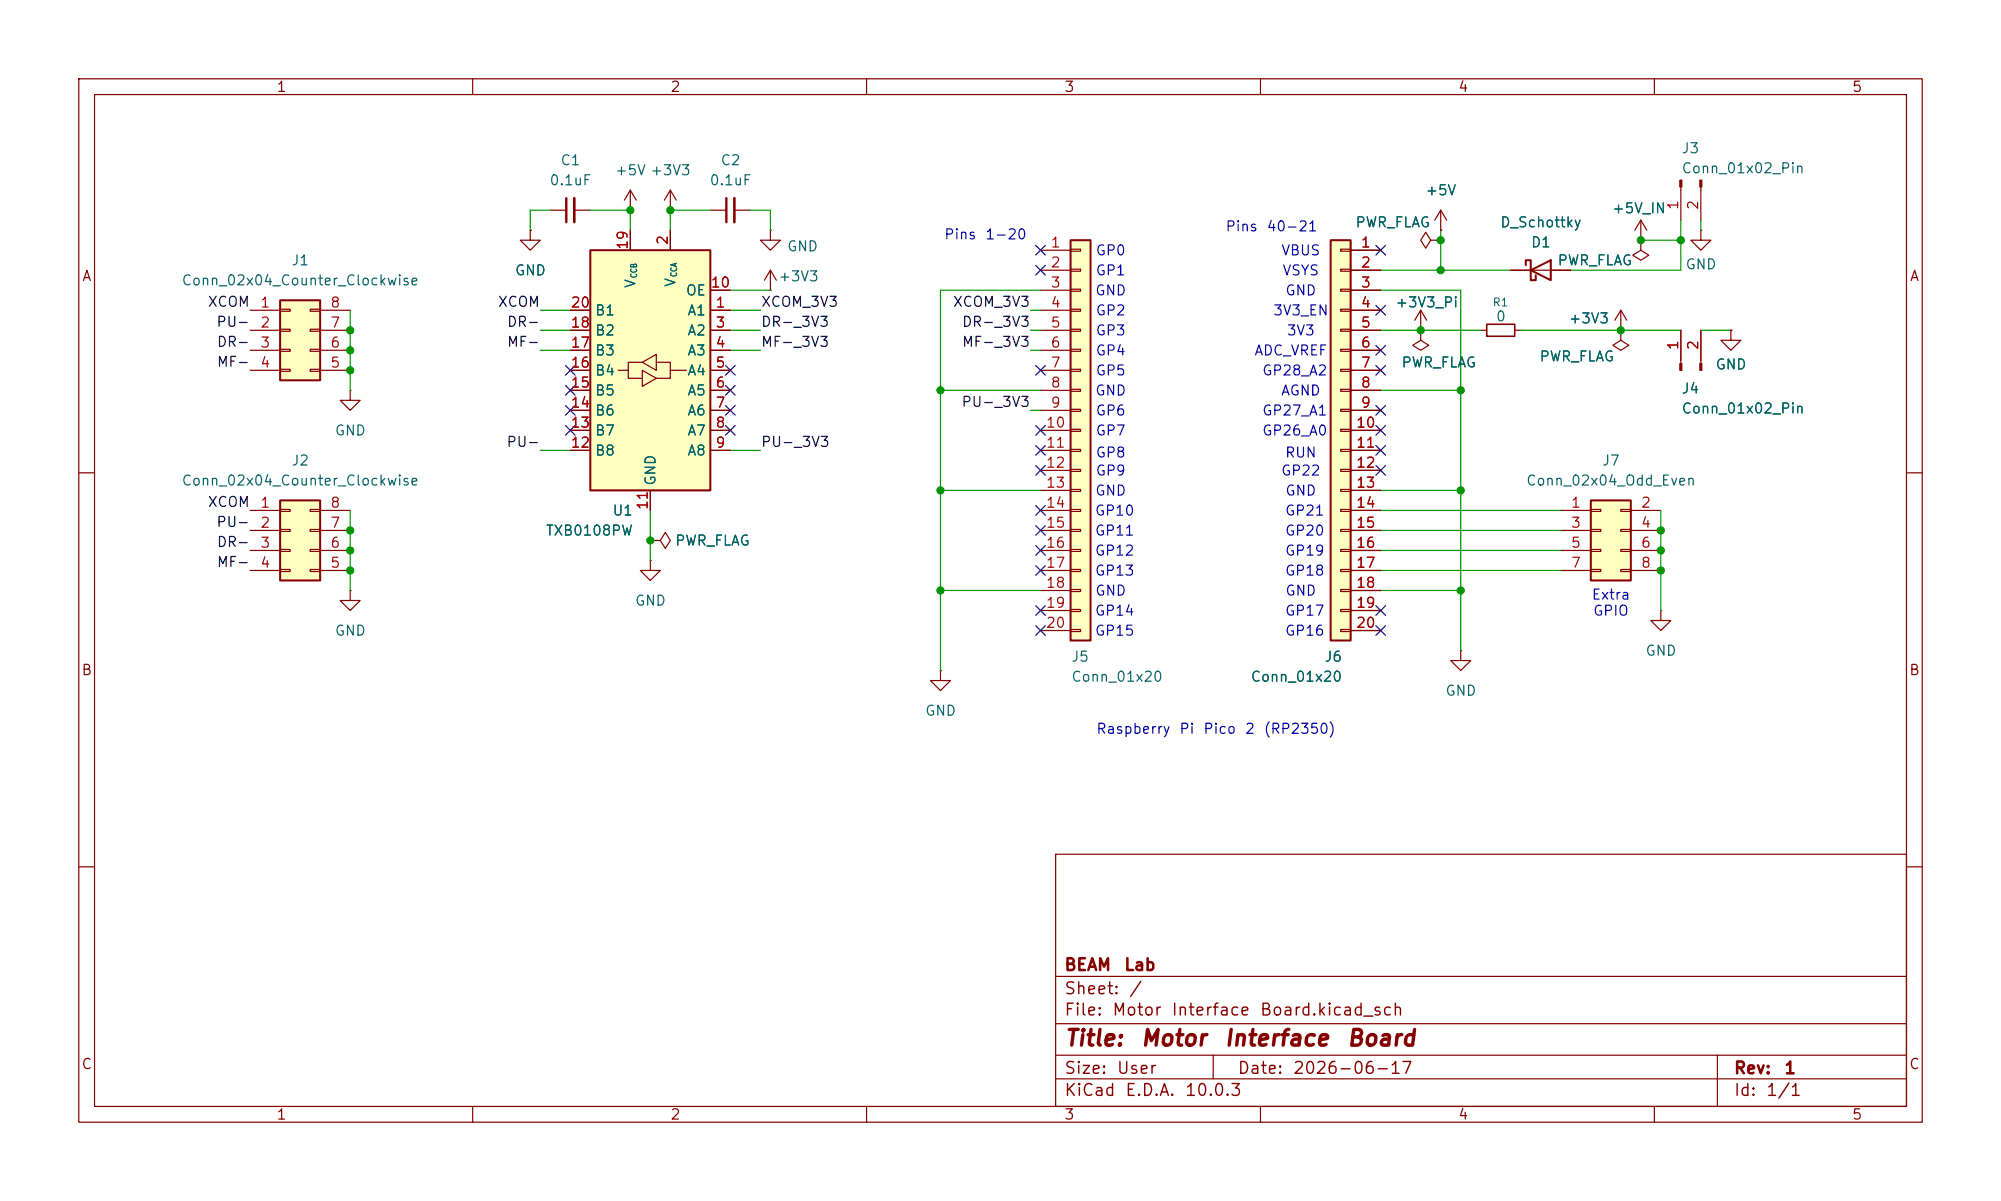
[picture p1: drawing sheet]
<svg xmlns="http://www.w3.org/2000/svg" width="254mm" height="152mm" viewBox="0 0 254 152" stroke-linecap="round" stroke-linejoin="round" font-family="sans-serif">
<g fill="none" stroke="#840000" stroke-width=".15">
<path d="M10 10h234v132.4h-234zM12 12h230v128.4h-230zM60 10v2M110 10v2M160 10v2M210 10v2M80 26.7h.1M80 24.1l.8 1.3M80 24.1l-.8 1.3M80 24.1v2.6M90.2 26.7h2M93.2 26.7h2"/>
<path d="M97.8 29.2v1.3h1.3l-1.3 1.3-1.3-1.3h1.3M97.8 29.2h.1M180.3 39.4l-.7 1.2M180.3 39.4l.8 1.2M180.3 39.4v2.5M180.3 41.9h.1M10 60h2M82.5 68.6h1.3l.7-1 .6 1-.6 1-.7-1M82.5 68.6h.1M242 60h2M10 110h2M134 108.4h108v32h-108z"/>
<path d="M242 110h2M134 136.9h108M134 133.9h108M134 129.9h108M134 123.9h108M154 133.9v3M218 133.9v6.5M60 140.4v2M110 140.4v2M160 140.4v2M210 140.4v2"/>
</g>
<path d="M92.2 25.1v3.1" fill="none" stroke="#840000" stroke-width=".3"/>
<path d="M93.2 25.1v3.1" fill="none" stroke="#840000" stroke-width=".33"/>
<path d="M35.6 38.1h5v10.2h-5z" fill="#ffffc2"/>
<path d="M35.6 38.1h5v10.2h-5z" fill="none" stroke="#840000" stroke-width=".25"/>
<g fill="none" stroke="#840000" stroke-width=".15">
<path d="M31.7 39.4h3.9M35.6 39.2h1.2v.3h-1.2zM39.4 39.2h1.2v.3h-1.2zM40.6 39.4h3.8M31.7 41.9h3.9M31.7 44.5h3.9M31.7 47h3.9M35.6 41.8h1.2v.2h-1.2zM35.6 44.3h1.2v.3h-1.2zM35.6 46.9h1.2v.2h-1.2zM39.4 41.8h1.2v.2h-1.2zM39.4 44.3h1.2v.3h-1.2z"/>
<path d="M39.4 46.9h1.2v.2h-1.2zM40.6 41.9h3.8M40.6 44.5h3.8M40.6 47h3.8"/>
</g>
<path d="M168.9 30.5h2.5v50.8h-2.5z" fill="#ffffc2"/>
<path d="M168.9 30.5h2.5v50.8h-2.5z" fill="none" stroke="#840000" stroke-width=".25"/>
<g fill="none" stroke="#840000" stroke-width=".15">
<path d="M170.2 31.6h1.2v.3h-1.2zM170.2 34.2h1.2v.2h-1.2zM170.2 36.7h1.2v.3h-1.2zM170.2 39.2h1.2v.3h-1.2zM171.4 31.8h3.9M171.4 34.3h3.9M171.4 36.8h3.9M171.4 39.4h3.9M208.3 30.5v1.3l1 .6-1 .6-1-.6 1-.6M208.3 30.5h.1M170.2 41.8h1.2v.2h-1.2zM170.2 44.3h1.2v.3h-1.2z"/>
<path d="M170.2 46.9h1.2v.2h-1.2zM170.2 49.4h1.2v.3h-1.2zM170.2 51.9h1.2v.3h-1.2zM170.2 54.5h1.2v.2h-1.2zM170.2 57h1.2v.3h-1.2zM170.2 59.6h1.2v.2h-1.2zM171.4 41.9h3.9M171.4 44.5h3.9M171.4 47h3.9M171.4 49.5h3.9M171.4 52.1h3.9M171.4 54.6h3.9"/>
<path d="M171.4 57.2h3.9M171.4 59.7h3.9M44.4 74.9v1.3h1.3l-1.3 1.3-1.2-1.3h1.2M44.4 74.9h.1M82.5 71.1v1.3h1.3l-1.3 1.3-1.2-1.3h1.2M82.5 71.1h.1M170.2 62.1h1.2v.3h-1.2zM170.2 64.6h1.2v.3h-1.2zM170.2 67.2h1.2v.2h-1.2zM170.2 69.7h1.2v.3h-1.2zM170.2 72.3h1.2v.2h-1.2zM170.2 74.8h1.2v.3h-1.2z"/>
<path d="M170.2 77.3h1.2v.3h-1.2zM170.2 79.9h1.2v.2h-1.2zM171.4 62.2h3.9M171.4 64.8h3.9M171.4 67.3h3.9M171.4 69.9h3.9M171.4 72.4h3.9M171.4 74.9h3.9M171.4 77.5h3.9M171.4 80h3.9M185.4 82.6v1.2h1.3l-1.3 1.3-1.3-1.3h1.3M185.4 82.6h.1"/>
</g>
<path d="M135.9 30.5h2.5v50.8h-2.5z" fill="#ffffc2"/>
<path d="M135.9 30.5h2.5v50.8h-2.5zM193.7 33.7v-.7h.6v2.6h.6v-.7M194.3 34.3l2.5-1.3v2.6z" fill="none" stroke="#840000" stroke-width=".25"/>
<g fill="none" stroke="#840000" stroke-width=".15">
<path d="M67.3 29.2v1.3h1.3l-1.3 1.3-1.3-1.3h1.3M67.3 29.2h.1M69.8 26.7h2.1M72.9 26.7h2M132.1 31.8h3.8M132.1 34.3h3.8M132.1 36.8h3.8M132.1 39.4h3.8M135.9 31.6h1.3v.3h-1.3zM135.9 34.2h1.3v.2h-1.3zM135.9 36.7h1.3v.3h-1.3zM135.9 39.2h1.3v.3h-1.3z"/>
<path d="M191.8 34.3h7.6M205.7 39.4l-.7 1.2M205.7 39.4l.8 1.2M205.7 39.4v2.5M208.3 30.5h.1M208.3 27.9l-.8 1.3M208.3 27.9l.7 1.3M208.3 27.9v2.6M44.4 49.5v1.3h1.3l-1.3 1.3-1.2-1.3h1.2M44.4 49.5h.1M132.1 41.9h3.8M132.1 44.5h3.8"/>
<path d="M132.1 47h3.8M132.1 49.5h3.8M132.1 52.1h3.8M132.1 54.6h3.8M132.1 57.2h3.8M132.1 59.7h3.8M135.9 41.8h1.3v.2h-1.3zM135.9 44.3h1.3v.3h-1.3zM135.9 46.9h1.3v.2h-1.3zM135.9 49.4h1.3v.3h-1.3zM135.9 51.9h1.3v.3h-1.3zM135.9 54.5h1.3v.2h-1.3z"/>
<path d="M135.9 57h1.3v.3h-1.3zM135.9 59.6h1.3v.2h-1.3zM205.7 41.9v1.3l1.1 .6-1.1 .7-1-.7 1-.6M205.7 41.9h.1M132.1 62.2h3.8M132.1 64.8h3.8M132.1 67.3h3.8M132.1 69.9h3.8M132.1 72.4h3.8M132.1 74.9h3.8M132.1 77.5h3.8M135.9 62.1h1.3v.3h-1.3z"/>
<path d="M135.9 64.6h1.3v.3h-1.3zM135.9 67.2h1.3v.2h-1.3zM135.9 69.7h1.3v.3h-1.3zM135.9 72.3h1.3v.2h-1.3zM135.9 74.8h1.3v.3h-1.3zM135.9 77.3h1.3v.3h-1.3zM135.9 79.9h1.3v.2h-1.3zM210.8 77.5v1.2h1.3l-1.3 1.3-1.3-1.3h1.3M210.8 77.5h.1M119.4 85.1v1.3h1.2l-1.2 1.2-1.3-1.2h1.3M119.4 85.1h.1M132.1 80h3.8"/>
</g>
<path d="M71.9 25.1v3.1" fill="none" stroke="#840000" stroke-width=".3"/>
<path d="M72.9 25.1v3.1" fill="none" stroke="#840000" stroke-width=".33"/>
<path d="M201.9 63.5h5.1v10.2h-5.1z" fill="#ffffc2"/>
<path d="M201.9 63.5h5.1v10.2h-5.1z" fill="none" stroke="#840000" stroke-width=".25"/>
<g fill="none" stroke="#840000" stroke-width=".15">
<path d="M182.9 29.2h.1M182.9 26.7l-.8 1.2M182.9 26.7l.7 1.2M182.9 26.7v2.5M215.9 29.2v1.3h-1.3l1.3 1.3 1.3-1.3h-1.3M215.9 29.2h.1M213.4 41.9v4.2M215.9 41.9v4.2M219.7 41.9v1.3h1.3l-1.3 1.3-1.3-1.3h1.3M219.7 41.9h.1M198.1 64.8h3.8M198.1 67.3h3.8"/>
<path d="M198.1 69.9h3.8M198.1 72.4h3.8M201.9 64.6h1.3v.3h-1.3zM201.9 67.2h1.3v.2h-1.3zM201.9 69.7h1.3v.3h-1.3zM201.9 72.3h1.3v.2h-1.3zM205.7 64.6h1.3v.3h-1.3zM205.7 67.2h1.3v.2h-1.3zM205.7 69.7h1.3v.3h-1.3zM205.7 72.3h1.3v.2h-1.3zM207 64.8h3.8M207 67.3h3.8"/>
<path d="M207 69.9h3.8M207 72.4h3.8"/>
</g>
<g fill="#840000" stroke="#840000" stroke-width=".15">
<path d="M213.2 46.1h.3v.9h-.3z"/>
<path d="M215.8 46.1h.2v.9h-.2z"/>
</g>
<path d="M35.6 63.5h5v10.2h-5z" fill="#ffffc2"/>
<path d="M35.6 63.5h5v10.2h-5z" fill="none" stroke="#840000" stroke-width=".25"/>
<g fill="none" stroke="#840000" stroke-width=".15">
<path d="M31.7 64.8h3.9M31.7 67.3h3.9M31.7 69.9h3.9M31.7 72.4h3.9M35.6 64.6h1.2v.3h-1.2zM35.6 67.2h1.2v.2h-1.2zM35.6 69.7h1.2v.3h-1.2zM35.6 72.3h1.2v.2h-1.2zM39.4 64.6h1.2v.3h-1.2zM39.4 67.2h1.2v.2h-1.2zM39.4 69.7h1.2v.3h-1.2zM39.4 72.3h1.2v.2h-1.2z"/>
<path d="M40.6 64.8h3.8M40.6 67.3h3.8M40.6 69.9h3.8M40.6 72.4h3.8"/>
</g>
<path d="M74.9 31.8h15.3v30.4h-15.3z" fill="#ffffc2"/>
<path d="M74.9 31.8h15.3v30.4h-15.3z" fill="none" stroke="#840000" stroke-width=".25"/>
<g fill="none" stroke="#840000" stroke-width=".15">
<path d="M67.3 29.2h.1M72.4 39.4h2.5M80 29.2v2.6M85.1 26.7h.1M85.1 24.1v2.6M85.1 29.2v2.6M85.1 24.1l.8 1.3M85.1 24.1l-.8 1.3M90.2 39.4h2.5M90.2 36.8h2.5M97.8 36.8h.1M97.8 34.3l-.8 1.3"/>
<path d="M97.8 34.3l.8 1.3M97.8 34.3v2.5M171.4 39.4h3.9M171.4 36.8h3.9M171.4 34.3h3.9M171.4 31.8h3.9M181.6 30.5l-.6-1-.7 1 .7 1 .6-1h1.3M182.9 30.5h.1M182.9 29.2h.1M191.8 34.3h2.5M196.8 34.3h2.6M208.3 30.5h.1"/>
<path d="M213.4 23.7v4.2M215.9 23.7v4.2M72.4 41.9h2.5M72.4 44.5h2.5M72.4 47h2.5M72.4 49.5h2.5M72.4 52.1h2.5M72.4 54.6h2.5M72.4 57.2h2.5M79.8 47v1h1.7M81.5 47l1.8 1-1.8 1zM81.5 46l1.8-1v2z"/>
<path d="M81.5 46h-1.7v1h-1.3M83.3 46h1.8v1M87.1 47h-2v1h-1.8M90.2 41.9h2.5M90.2 44.5h2.5M90.2 47h2.5M90.2 49.5h2.5M90.2 52.1h2.5M90.2 54.6h2.5M90.2 57.2h2.5M171.4 41.9h3.9M171.4 44.5h3.9"/>
<path d="M171.4 47h3.9M171.4 49.5h3.9M171.4 52.1h3.9M171.4 54.6h3.9M171.4 57.2h3.9M171.4 59.7h3.9M180.3 41.9v1.3l1.1 .6-1.1 .7-1-.7 1-.6M180.3 41.9h.1M188 41.9h.7M192.3 41.9h.7M205.7 41.9h.1M213.4 41.9v3.8"/>
<path d="M215.9 41.9v3.8M219.7 41.9h.1M82.5 68.6h.1M82.5 62.2v2.6M171.4 62.2h3.9M171.4 64.8h3.9M171.4 67.3h3.9M171.4 69.9h3.9M171.4 72.4h3.9M171.4 74.9h3.9M171.4 77.5h3.9M171.4 80h3.9"/>
</g>
<g fill="#840000" stroke="#840000" stroke-width=".15">
<path d="M213.2 22.9h.3v.8h-.3z"/>
<path d="M215.8 22.9h.2v.8h-.2z"/>
</g>
<path d="M188.7 41.1h3.6v1.6h-3.6z" fill="none" stroke="#840000" stroke-width=".2"/>
<g fill="none" stroke="#009600" stroke-width=".15">
<path d="M44.4 39.4v10.1M68.6 39.4h3.8M69.8 26.7h-2.5v2.5M74.9 26.7h5.1v2.5M90.2 26.7h-5.1v2.5M92.7 39.4h3.8M92.7 36.8h5.1M95.2 26.7h2.6v2.5M130.8 39.4h1.3M132.1 36.8h-12.7v48.3M175.3 36.8h10.1v45.8M175.3 34.3h16.5"/>
<path d="M182.9 29.2v5.1M208.3 30.5h5.1M213.4 27.9v6.4h-14M215.9 27.9v1.3M68.6 41.9h3.8M68.6 44.5h3.8M68.6 57.2h3.8M92.7 41.9h3.8M92.7 44.5h3.8M92.7 57.2h3.8M119.4 49.5h12.7M130.8 41.9h1.3"/>
<path d="M130.8 44.5h1.3M130.8 52.1h1.3M175.3 41.9h12.7M175.3 49.5h10.1M193 41.9h20.4M215.9 41.9h3.8M44.4 64.8v10.1M82.5 64.8v6.3M119.4 74.9h12.7M119.4 62.2h12.7M175.3 67.3h22.8M175.3 69.9h22.8"/>
<path d="M175.3 72.4h22.8M175.3 74.9h10.1M175.3 62.2h10.1M175.3 64.8h22.8M210.8 64.8v12.7"/>
</g>
<g fill="none" stroke="#000084" stroke-width=".15">
<path d="M131.5 31.1l1.2 1.3M131.5 33.7l1.2 1.2M132.7 31.1l-1.2 1.3M132.7 33.7l-1.2 1.2M174.7 38.8l1.2 1.2M174.7 31.1l1.2 1.3M175.9 38.8l-1.2 1.2M175.9 31.1l-1.2 1.3M71.8 48.9l1.2 1.2M71.8 54l1.2 1.2M71.8 46.4l1.2 1.2M71.8 51.5l1.2 1.2"/>
<path d="M73 48.9l-1.2 1.2M73 54l-1.2 1.2M73 46.4l-1.2 1.2M73 51.5l-1.2 1.2M92.1 46.4l1.2 1.2M92.1 48.9l1.2 1.2M92.1 51.5l1.2 1.2M92.1 54l1.2 1.2M93.3 46.4l-1.2 1.2M93.3 48.9l-1.2 1.2M93.3 51.5l-1.2 1.2M93.3 54l-1.2 1.2"/>
<path d="M131.5 46.4l1.2 1.2M131.5 56.5l1.2 1.3M131.5 54l1.2 1.2M131.5 59.1l1.2 1.2M132.7 46.4l-1.2 1.2M132.7 56.5l-1.2 1.3M132.7 54l-1.2 1.2M132.7 59.1l-1.2 1.2M174.7 46.4l1.2 1.2M174.7 43.8l1.2 1.3M174.7 54l1.2 1.2M174.7 56.5l1.2 1.3"/>
<path d="M174.7 59.1l1.2 1.2M174.7 51.5l1.2 1.2M175.9 46.4l-1.2 1.2M175.9 43.8l-1.2 1.3M175.9 54l-1.2 1.2M175.9 56.5l-1.2 1.3M175.9 59.1l-1.2 1.2M175.9 51.5l-1.2 1.2M131.5 66.7l1.2 1.2M131.5 71.8l1.2 1.2M131.5 69.2l1.2 1.3M131.5 64.2l1.2 1.2"/>
<path d="M131.5 76.9l1.2 1.2M131.5 79.4l1.2 1.2M132.7 66.7l-1.2 1.2M132.7 71.8l-1.2 1.2M132.7 69.2l-1.2 1.3M132.7 64.2l-1.2 1.2M132.7 76.9l-1.2 1.2M132.7 79.4l-1.2 1.2M174.7 79.4l1.2 1.2M174.7 76.9l1.2 1.2M175.9 79.4l-1.2 1.2M175.9 76.9l-1.2 1.2"/>
</g>
<g fill="#009600" stroke="#009600" stroke-width=".13">
<circle cx="44.4" cy="69.9" r=".46"/>
<circle cx="44.4" cy="72.4" r=".46"/>
<circle cx="44.4" cy="67.3" r=".46"/>
<circle cx="44.4" cy="44.5" r=".46"/>
<circle cx="44.4" cy="41.9" r=".46"/>
<circle cx="44.4" cy="47" r=".46"/>
<circle cx="82.5" cy="68.6" r=".46"/>
<circle cx="80" cy="26.7" r=".46"/>
<circle cx="85.1" cy="26.7" r=".46"/>
<circle cx="119.4" cy="62.2" r=".46"/>
<circle cx="119.4" cy="49.5" r=".46"/>
<circle cx="119.4" cy="74.9" r=".46"/>
<circle cx="213.4" cy="30.5" r=".46"/>
<circle cx="210.8" cy="67.3" r=".46"/>
<circle cx="210.8" cy="69.9" r=".46"/>
<circle cx="210.8" cy="72.4" r=".46"/>
<circle cx="205.7" cy="41.9" r=".46"/>
<circle cx="208.3" cy="30.5" r=".46"/>
<circle cx="185.4" cy="74.9" r=".46"/>
<circle cx="185.4" cy="62.2" r=".46"/>
<circle cx="185.4" cy="49.5" r=".46"/>
<circle cx="182.9" cy="34.3" r=".46"/>
<circle cx="180.3" cy="41.9" r=".46"/>
<circle cx="182.9" cy="30.5" r=".46"/>
</g>
<g font-size="2" fill="#840000">
<text x="135" y="133.2">Title:</text>
<text x="144.7" y="133.2">Motor</text>
<text x="155.3" y="133.2">Interface</text>
<text x="170.8" y="133.2">Board</text>
</g>
<g font-size="1.5" fill="#840000">
<text x="135" y="123.5">BEAM</text>
<text x="142.6" y="123.5">Lab</text>
<text x="135" y="129.2">File:</text>
<text x="135" y="126.5">Sheet:</text>
<text x="141.1" y="129.2">Motor</text>
<text x="143.2" y="126.5">/</text>
<text x="148.6" y="129.2">Interface</text>
<text x="159.8" y="129.2">Board.kicad_sch</text>
<text x="135" y="136.6">Size:</text>
<text x="141.7" y="136.6">User</text>
<text x="157" y="136.6">Date:</text>
<text x="164" y="136.6">2026-06-17</text>
<text x="220" y="136.6">Rev:</text>
<text x="226.4" y="136.6">1</text>
<text x="135" y="139.4">KiCad</text>
<text x="142.7" y="139.4">E.D.A.</text>
<text x="150.3" y="139.4">10.0.3</text>
<text x="220" y="139.4">Id:</text>
<text x="224.1" y="139.4">1/1</text>
</g>
<g font-size="1.3" fill="#840000">
<text x="35" y="12">1</text>
<text x="85" y="12">2</text>
<text x="135" y="12">3</text>
<text x="185" y="12">4</text>
<text x="235" y="12">5</text>
<text x="10.3" y="36">A</text>
<text x="242.3" y="36">A</text>
<text x="10.3" y="86">B</text>
<text x="242.3" y="86">B</text>
<text x="10.3" y="136">C</text>
<text x="242.3" y="136">C</text>
<text x="35" y="142.4">1</text>
<text x="85" y="142.4">2</text>
<text x="135" y="142.4">3</text>
<text x="185" y="142.4">4</text>
<text x="235" y="142.4">5</text>
</g>
<g font-size="1.3" fill="#006464">
<text x="69.7" y="23.8">0.1uF</text>
<text x="71.1" y="21.3">C1</text>
<text x="78" y="22.6">+5V +3V3</text>
<text x="90" y="23.8">0.1uF</text>
<text x="91.4" y="21.3">C2</text>
<text x="213.4" y="19.8">J3</text>
<text x="213.4" y="22.3">Conn_01x02_Pin</text>
<text x="172" y="29.2">PWR_FLAG</text>
<text x="180.8" y="25.1">+5V</text>
<text x="190.3" y="29.2">D_Schottky</text>
<text x="204.5" y="27.4">+5V_IN</text>
<text x="36.9" y="34">J1</text>
<text x="65.3" y="35.3">GND</text>
<text x="99.8" y="32.2">GND</text>
<text x="194.2" y="31.7">D1</text>
<text x="197.6" y="34">PWR_FLAG</text>
<text x="213.9" y="34.5">GND</text>
<text x="23" y="36.5">Conn_02x04_Counter_Clockwise</text>
<text x="75.4" y="40.3">B1</text>
<text x="81" y="36.6" transform="rotate(-90 81 36.6)">V</text>
<text x="86.1" y="36.5" transform="rotate(-90 86.1 36.5)">V</text>
<text x="87" y="37.8">OE</text>
<text x="87.2" y="40.3">A1</text>
<text x="98.7" y="36">+3V3</text>
<text x="177" y="39.3">+3V3_Pi</text>
<text x="189.8" y="41.1">0</text>
<text x="199" y="41.4">+3V3</text>
<text x="75.4" y="48">B4</text>
<text x="75.4" y="45.4">B3</text>
<text x="75.4" y="42.9">B2</text>
<text x="87.2" y="42.9">A2</text>
<text x="87.2" y="45.4">A3</text>
<text x="87.2" y="48">A4</text>
<text x="177.8" y="46.9">PWR_FLAG</text>
<text x="195.3" y="46.2">PWR_FLAG</text>
<text x="217.7" y="47.2">GND</text>
<text x="75.4" y="53">B6</text>
<text x="75.4" y="50.5">B5</text>
<text x="87.2" y="50.5">A5</text>
<text x="87.2" y="53">A6</text>
<text x="213.4" y="50.2">J4</text>
<text x="213.4" y="52.8">Conn_01x02_Pin</text>
<text x="36.9" y="59.4">J2</text>
<text x="42.4" y="55.6">GND</text>
<text x="75.4" y="58.1">B8</text>
<text x="75.4" y="55.6">B7</text>
<text x="87.2" y="55.6">A7</text>
<text x="87.2" y="58.1">A8</text>
<text x="203.3" y="59.4">J7</text>
<text x="23" y="61.9">Conn_02x04_Counter_Clockwise</text>
<text x="77.7" y="65.7">U1</text>
<text x="83.5" y="61.7" transform="rotate(-90 83.5 61.7)">GND</text>
<text x="193.6" y="61.9">Conn_02x04_Odd_Even</text>
<text x="69.2" y="68.3">TXB0108PW</text>
<text x="85.6" y="69.6">PWR_FLAG</text>
<text x="80.5" y="77.2">GND</text>
<text x="42.4" y="81">GND</text>
<text x="208.8" y="83.5">GND</text>
<text x="135.9" y="84.3">J5</text>
<text x="135.9" y="86.8">Conn_01x20</text>
<text x="158.7" y="86.8">Conn_01x20</text>
<text x="168" y="84.3">J6</text>
<text x="183.4" y="88.6">GND</text>
<text x="117.3" y="91.1">GND</text>
</g>
<g font-size="1.3" fill="#0000c2">
<text x="155.5" y="29.7">Pins</text>
<text x="160.7" y="29.7">40-21</text>
<text x="119.8" y="30.7">Pins</text>
<text x="125" y="30.7">1-20</text>
<text x="139" y="35.3">GP1</text>
<text x="139" y="32.7">GP0</text>
<text x="162.5" y="32.7">VBUS</text>
<text x="162.7" y="35.3">VSYS</text>
<text x="138.9" y="37.8">GND</text>
<text x="139" y="40.3">GP2</text>
<text x="161.5" y="40.3">3V3_EN</text>
<text x="163.1" y="37.8">GND</text>
<text x="139" y="45.4">GP4</text>
<text x="139" y="42.9">GP3</text>
<text x="139" y="48">GP5</text>
<text x="159.1" y="45.4">ADC_VREF</text>
<text x="160.1" y="48">GP28_A2</text>
<text x="163.2" y="42.9">3V3</text>
<text x="138.9" y="50.5">GND</text>
<text x="139" y="53">GP6</text>
<text x="160.1" y="53">GP27_A1</text>
<text x="162.5" y="50.5">AGND</text>
<text x="139" y="55.6">GP7</text>
<text x="139" y="58.4">GP8</text>
<text x="160.1" y="55.6">GP26_A0</text>
<text x="163" y="58.4">RUN</text>
<text x="138.9" y="65.7">GP10</text>
<text x="138.9" y="63.2">GND</text>
<text x="139" y="60.7">GP9</text>
<text x="162.5" y="60.7">GP22</text>
<text x="163" y="65.7">GP21</text>
<text x="163.1" y="63.2">GND</text>
<text x="138.9" y="68.3">GP11</text>
<text x="138.9" y="70.8">GP12</text>
<text x="163" y="68.3">GP20</text>
<text x="163" y="70.8">GP19</text>
<text x="138.9" y="73.4">GP13</text>
<text x="138.9" y="75.9">GND</text>
<text x="163" y="73.4">GP18</text>
<text x="163.1" y="75.9">GND</text>
<text x="201.9" y="76.4">Extra</text>
<text x="138.9" y="81">GP15</text>
<text x="138.9" y="78.4">GP14</text>
<text x="163" y="78.4">GP17</text>
<text x="163" y="81">GP16</text>
<text x="202.1" y="78.5">GPIO</text>
<text x="139.1" y="93.4">Raspberry</text>
<text x="149.6" y="93.4">Pi</text>
<text x="152.7" y="93.4">Pico</text>
<text x="157.9" y="93.4">2</text>
<text x="160.3" y="93.4">(RP2350)</text>
</g>
<g font-size="1.3" fill="#a90000">
<text x="213.3" y="26.7" transform="rotate(-90 213.3 26.7)">1</text>
<text x="215.9" y="26.7" transform="rotate(-90 215.9 26.7)">2</text>
<text x="80" y="31.8" transform="rotate(-90 80 31.8)">19</text>
<text x="85.1" y="31.2" transform="rotate(-90 85.1 31.2)">2</text>
<text x="133.3" y="31.7">1</text>
<text x="133.3" y="34.3">2</text>
<text x="172.6" y="31.7">1</text>
<text x="172.6" y="34.3">2</text>
<text x="32.9" y="39.3">1</text>
<text x="32.9" y="41.9">2</text>
<text x="41.8" y="41.9">7</text>
<text x="41.8" y="39.3">8</text>
<text x="72.3" y="41.9">18</text>
<text x="72.3" y="39.3">20</text>
<text x="90.1" y="36.8">10</text>
<text x="90.7" y="39.3">1</text>
<text x="90.7" y="41.9">3</text>
<text x="133.3" y="36.8">3</text>
<text x="133.3" y="39.3">4</text>
<text x="133.3" y="41.9">5</text>
<text x="172.6" y="36.8">3</text>
<text x="172.6" y="39.3">4</text>
<text x="172.6" y="41.9">5</text>
<text x="32.9" y="44.4">3</text>
<text x="32.9" y="47">4</text>
<text x="41.8" y="47">5</text>
<text x="41.8" y="44.4">6</text>
<text x="72.3" y="47">16</text>
<text x="72.3" y="44.4">17</text>
<text x="90.7" y="44.4">4</text>
<text x="90.7" y="47">5</text>
<text x="133.3" y="44.4">6</text>
<text x="133.3" y="47">7</text>
<text x="172.6" y="44.4">6</text>
<text x="172.6" y="47">7</text>
<text x="213.3" y="44.5" transform="rotate(-90 213.3 44.5)">1</text>
<text x="215.9" y="44.5" transform="rotate(-90 215.9 44.5)">2</text>
<text x="72.3" y="52">14</text>
<text x="72.3" y="49.5">15</text>
<text x="90.7" y="49.5">6</text>
<text x="90.7" y="52">7</text>
<text x="133.3" y="49.5">8</text>
<text x="133.3" y="52">9</text>
<text x="172.6" y="49.5">8</text>
<text x="172.6" y="52">9</text>
<text x="72.3" y="57.1">12</text>
<text x="72.3" y="54.6">13</text>
<text x="90.7" y="54.6">8</text>
<text x="90.7" y="57.1">9</text>
<text x="132.7" y="54.6">10</text>
<text x="132.7" y="57.1">11</text>
<text x="132.7" y="59.7">12</text>
<text x="172" y="54.6">10</text>
<text x="172" y="57.1">11</text>
<text x="172" y="59.7">12</text>
<text x="32.9" y="64.7">1</text>
<text x="41.8" y="64.7">8</text>
<text x="82.5" y="64.8" transform="rotate(-90 82.5 64.8)">11</text>
<text x="132.7" y="62.2">13</text>
<text x="132.7" y="64.7">14</text>
<text x="172" y="62.2">13</text>
<text x="172" y="64.7">14</text>
<text x="199.3" y="64.7">1</text>
<text x="208.2" y="64.7">2</text>
<text x="32.9" y="67.3">2</text>
<text x="32.9" y="69.8">3</text>
<text x="41.8" y="69.8">6</text>
<text x="41.8" y="67.3">7</text>
<text x="132.7" y="67.3">15</text>
<text x="132.7" y="69.8">16</text>
<text x="172" y="67.3">15</text>
<text x="172" y="69.8">16</text>
<text x="199.3" y="67.3">3</text>
<text x="199.3" y="69.8">5</text>
<text x="208.2" y="67.3">4</text>
<text x="208.2" y="69.8">6</text>
<text x="32.9" y="72.4">4</text>
<text x="41.8" y="72.4">5</text>
<text x="132.7" y="72.4">17</text>
<text x="132.7" y="74.9">18</text>
<text x="132.7" y="77.4">19</text>
<text x="172" y="72.4">17</text>
<text x="172" y="74.9">18</text>
<text x="172" y="77.4">19</text>
<text x="199.3" y="72.4">7</text>
<text x="208.2" y="72.4">8</text>
<text x="132.7" y="80">20</text>
<text x="172" y="80">20</text>
</g>
<g font-size="1.3" fill="#0f0f0f">
<text x="26.3" y="39.2">XCOM</text>
<text x="27.4" y="41.8">PU-</text>
<text x="63.1" y="39.2">XCOM</text>
<text x="64.3" y="41.8">DR-</text>
<text x="96.5" y="39.2">XCOM_3V3</text>
<text x="96.5" y="41.8">DR-_3V3</text>
<text x="120.9" y="39.2">XCOM_3V3</text>
<text x="122" y="41.8">DR-_3V3</text>
<text x="27.4" y="44.3">DR-</text>
<text x="27.4" y="46.9">MF-</text>
<text x="64.3" y="44.3">MF-</text>
<text x="96.5" y="44.3">MF-_3V3</text>
<text x="122" y="44.3">MF-_3V3</text>
<text x="122" y="51.9">PU-_3V3</text>
<text x="64.2" y="57">PU-</text>
<text x="96.5" y="57">PU-_3V3</text>
<text x="26.3" y="64.6">XCOM</text>
<text x="27.4" y="67.2">PU-</text>
<text x="27.4" y="69.7">DR-</text>
<text x="27.4" y="72.3">MF-</text>
</g>
<text font-size="1" fill="#006464" x="189.4" y="39.1">R1</text>
<g font-size=".8" fill="#006464">
<text x="81" y="35.4" transform="rotate(-90 81 35.4)">CCB</text>
<text x="86.1" y="35.2" transform="rotate(-90 86.1 35.2)">CCA</text>
</g>
</svg>
